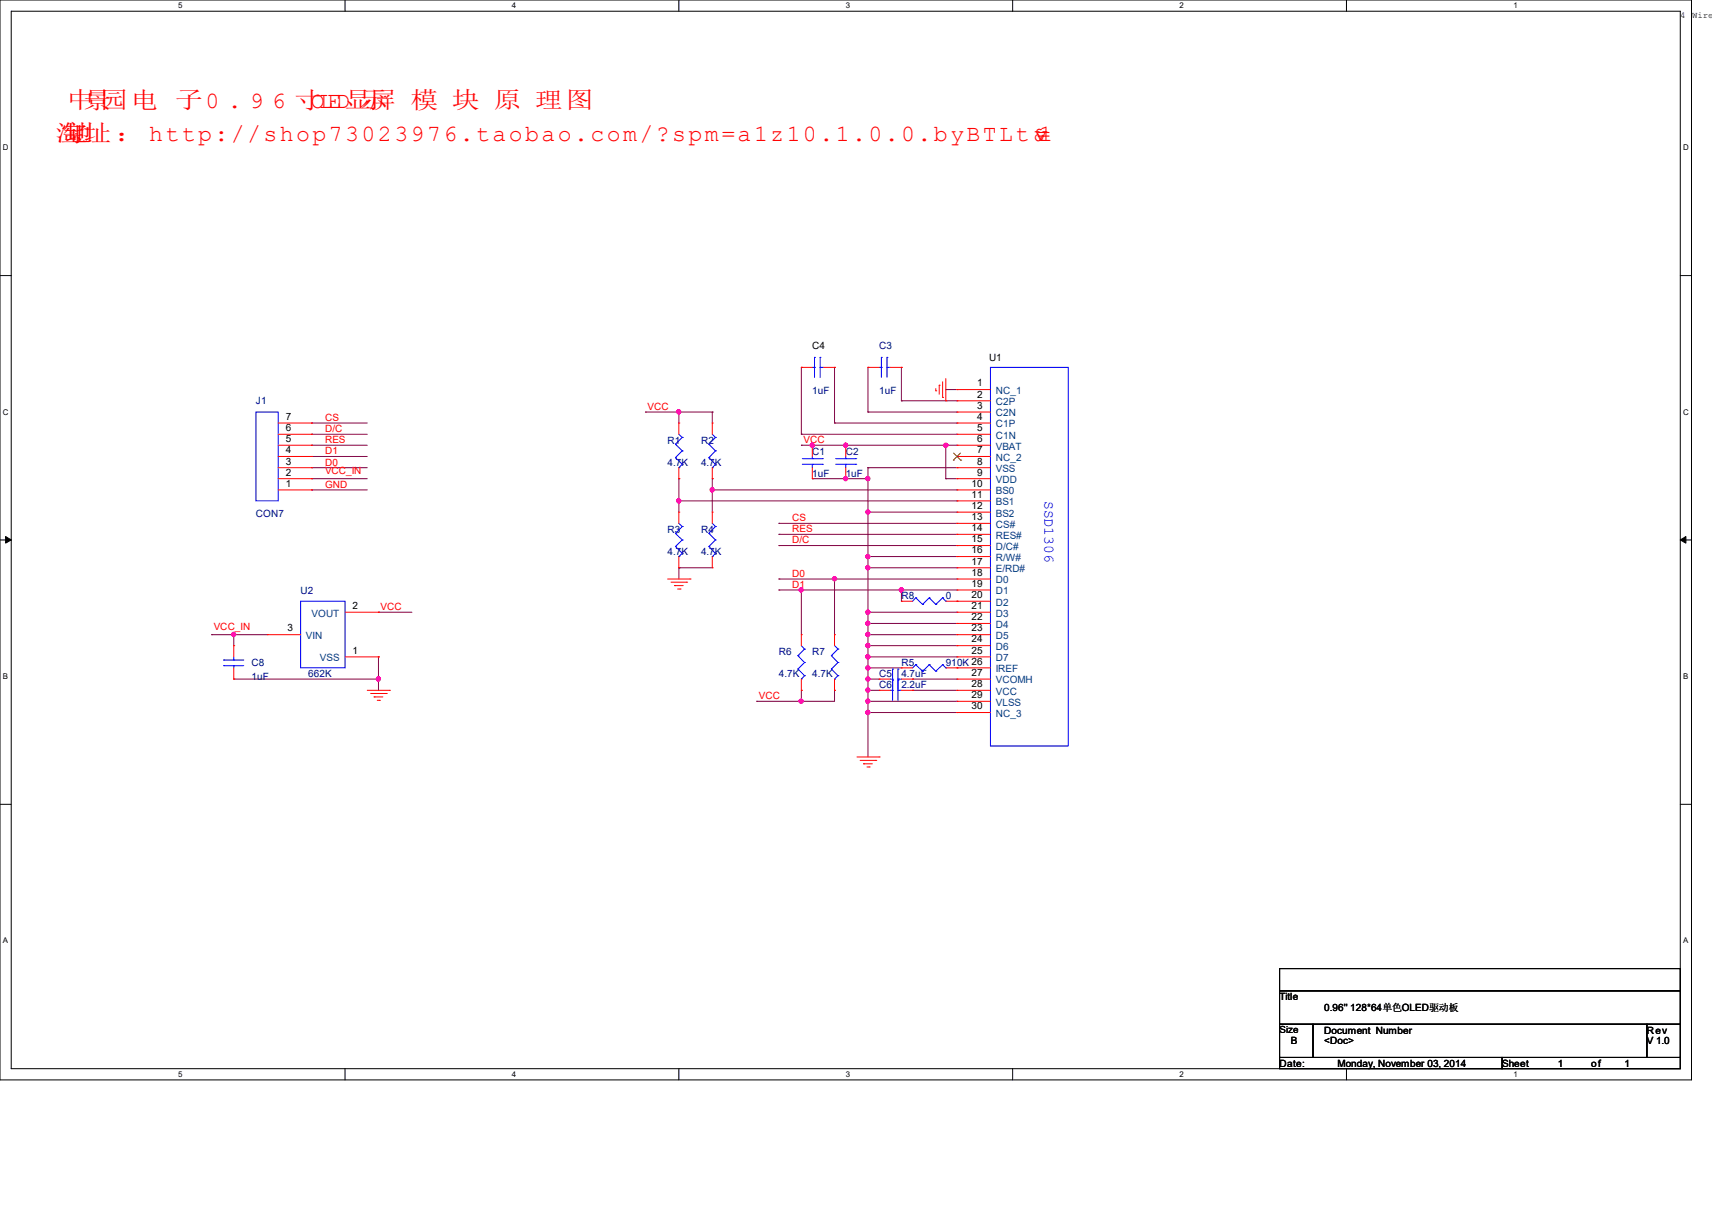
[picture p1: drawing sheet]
<svg xmlns="http://www.w3.org/2000/svg" width="297mm" height="210mm" viewBox="0 0 297 210" stroke-linecap="round" stroke-linejoin="round" font-family="sans-serif">
<path d="M0 0h293.5v187.3h-293.5zM1.9 1.9h289.6v183.4h-289.6z" fill="none" stroke="#000" stroke-width=".17"/>
<g fill="#fff">
<path d="M30.9 .2h.8v1.5h-.8z"/>
<path d="M30.9 185.5h.8v1.6h-.8z"/>
</g>
<path d="M59.9 0v1.9M59.9 185.3v2" fill="none" stroke="#000" stroke-width=".17"/>
<g fill="#fff">
<path d="M88.8 .2h.8v1.5h-.8z"/>
<path d="M88.8 185.5h.8v1.6h-.8z"/>
</g>
<path d="M117.8 0v1.9M117.8 185.3v2" fill="none" stroke="#000" stroke-width=".17"/>
<g fill="#fff">
<path d="M146.7 .2h.8v1.5h-.8z"/>
<path d="M146.7 185.5h.8v1.6h-.8z"/>
</g>
<path d="M175.7 0v1.9M175.7 185.3v2" fill="none" stroke="#000" stroke-width=".17"/>
<g fill="#fff">
<path d="M204.6 .2h.8v1.5h-.8z"/>
<path d="M204.6 185.5h.8v1.6h-.8z"/>
</g>
<path d="M233.6 0v1.9M233.6 185.3v2" fill="none" stroke="#000" stroke-width=".17"/>
<g fill="#fff">
<path d="M262.6 .2h.7v1.5h-.7z"/>
<path d="M262.6 185.5h.7v1.6h-.7z"/>
<path d="M.5 24.8h1v1.6h-1z"/>
<path d="M292 24.8h1v1.6h-1z"/>
<path d="M.5 70.7h1v1.5h-1z"/>
<path d="M292 70.7h1v1.5h-1z"/>
</g>
<path d="M0 47.8h1.9M291.5 47.8h2" fill="none" stroke="#000" stroke-width=".17"/>
<g fill="#fff">
<path d="M.5 116.5h.9v1.6h-.9z"/>
<path d="M292 116.5h.9v1.6h-.9z"/>
</g>
<path d="M0 93.6h1.9M291.5 93.6h2" fill="none" stroke="#000" stroke-width=".17"/>
<path d="M1 93l.9 .6-.9 .6zM291.5 93.6l1-.6v1.2z" fill="#000" stroke="#000" stroke-width=".17"/>
<g fill="#fff">
<path d="M.5 162.4h.9v1.5h-.9z"/>
<path d="M292 162.4h.9v1.5h-.9z"/>
</g>
<path d="M0 139.5h1.9M291.5 139.5h2M222 168h69.5v3.8h-69.5zM222 171.8h69.5v5.8h-69.5zM222 177.6h5.8v5.8h-5.8zM227.8 177.6h57.9v5.8h-57.9zM285.7 177.6h5.8v5.8h-5.8zM222 183.4h38.6v1.9h-38.6zM260.6 183.4h30.9v1.9h-30.9z" fill="none" stroke="#000" stroke-width=".17"/>
<g fill="none" stroke="#800040" stroke-width=".17">
<path d="M54.1 73.4h.1M54.1 75.3h.1M54.1 77.2h.1M54.1 79.2h.1M54.1 73.4h9.6M54.1 75.3h9.6M54.1 77.2h9.6M54.1 79.2h9.6M112 71.5h.1M112 71.5h11.6M117.8 71.5h.1M117.8 71.5v1.9"/>
<path d="M123.6 71.5h.1M123.6 71.5v1.9M139 63.7h.1M139 75.3h.1M139 77.2h.1M139 75.3h27M139 77.2h27M139 63.7v11.6M140.9 77.2h.1M144.8 73.4h.1M144.8 63.7h.1M144.8 73.4h21.2"/>
<path d="M144.8 63.7v9.7M146.7 77.2h.1M150.6 63.7h.1M150.6 71.5h.1M150.6 71.5h15.4M150.6 63.7v7.8M156.4 69.5h.1M156.4 63.7h.1M156.4 69.5h9.6M156.4 63.7v5.8M164.1 67.6h.1M164.1 77.2h.1"/>
<path d="M164.1 67.6h1.9M164.1 77.2v5.8M54.1 81.1h.1M54.1 83h.1M54.1 85h.1M54.1 81.1h9.6M54.1 83h9.6M54.1 85h9.6M117.8 98.5h.1M117.8 83h.1M117.8 86.9h.1M117.8 98.5h5.8"/>
<path d="M117.8 83v5.8M117.8 98.5v1.9M117.8 86.9h48.2M123.6 85h.1M123.6 83h.1M123.6 85h42.4M123.6 83v5.8M135.1 90.8h.1M135.1 92.7h.1M135.1 94.6h.1M135.1 90.8h30.9M135.1 92.7h30.9"/>
<path d="M135.1 94.6h30.9M140.9 83h.1M140.9 83h9.7M146.7 83h.1M150.6 81.1h.1M150.6 98.5h.1M150.6 96.5h.1M150.6 88.8h.1M150.6 83h.1M150.6 81.1h15.4M150.6 98.5h15.4M150.6 81.1v50.2"/>
<path d="M150.6 96.5h15.4M150.6 88.8h15.4M164.1 83h.1M164.1 83h1.9M36.7 110.1h.1M36.7 110.1h9.7M40.6 110.1h.1M40.6 117.8h.1M40.6 110.1v1.9M40.6 117.8h25.1M65.7 113.9h.1M65.7 106.2h.1"/>
<path d="M65.7 117.8h.1M65.7 113.9v5.8M65.7 106.2h5.8M135.1 102.3h.1M135.1 100.4h.1M135.1 102.3h30.9M135.1 100.4h30.9M139 119.7h.1M139 102.3h.1M139 102.3v7.8M139 119.7v1.9M144.8 119.7h.1"/>
<path d="M144.8 100.4h.1M144.8 100.4v9.7M144.8 119.7v1.9h-13.5M150.6 113.9h.1M150.6 112h.1M150.6 110.1h.1M150.6 108.1h.1M150.6 106.2h.1M150.6 119.7h.1M150.6 117.8h.1M150.6 115.8h.1M150.6 110.1h15.4"/>
<path d="M150.6 106.2h15.4M150.6 117.8h1.9M150.6 113.9h15.4M150.6 112h15.4M150.6 108.1h15.4M150.6 119.7h1.9M150.6 115.8h5.8M156.4 102.3h.1M156.4 102.3v2M158.3 119.7h.1M158.3 117.8h.1M158.3 117.8h7.7"/>
<path d="M158.3 119.7h7.7M131.3 121.6h.1M139 121.6h.1M150.6 123.6h.1M150.6 121.6h.1M150.6 121.6h15.4M150.6 123.6h15.4"/>
</g>
<g fill="#f0f" stroke="#f0f" stroke-width=".17">
<circle cx="117.7" cy="71.4" r=".37"/>
<circle cx="139" cy="121.6" r=".37"/>
<circle cx="40.5" cy="110" r=".37"/>
<circle cx="65.6" cy="117.8" r=".37"/>
<circle cx="150.5" cy="123.5" r=".37"/>
<circle cx="150.5" cy="115.8" r=".37"/>
<circle cx="150.5" cy="113.9" r=".37"/>
<circle cx="150.5" cy="112" r=".37"/>
<circle cx="150.5" cy="110" r=".37"/>
<circle cx="150.5" cy="108.1" r=".37"/>
<circle cx="150.5" cy="98.4" r=".37"/>
<circle cx="150.5" cy="106.2" r=".37"/>
<circle cx="150.5" cy="121.6" r=".37"/>
<circle cx="150.5" cy="119.7" r=".37"/>
<circle cx="150.5" cy="117.8" r=".37"/>
<circle cx="150.5" cy="96.5" r=".37"/>
<circle cx="150.5" cy="88.8" r=".37"/>
<circle cx="164.1" cy="77.2" r=".37"/>
<circle cx="146.7" cy="77.2" r=".37"/>
<circle cx="140.9" cy="77.2" r=".37"/>
<circle cx="150.5" cy="83" r=".37"/>
<circle cx="146.7" cy="83" r=".37"/>
<circle cx="123.5" cy="84.9" r=".37"/>
<circle cx="117.7" cy="86.9" r=".37"/>
<circle cx="144.8" cy="100.4" r=".37"/>
<circle cx="156.3" cy="102.3" r=".37"/>
<circle cx="139" cy="102.3" r=".37"/>
</g>
<g fill="none" stroke="#f00" stroke-width=".17">
<path d="M48.3 79.2h5.8M48.3 77.2h5.8M48.3 75.3h5.8M48.3 73.4h5.8M54.1 79.2h.1M54.1 77.2h.1M54.1 75.3h.1M54.1 73.4h.1M117.8 73.4h.1M117.8 73.4v1.9M123.6 73.4h.1M123.6 73.4v1.9"/>
<path d="M139 63.7h.1M139 63.7h1.9M140.9 77.2h.1M140.9 77.2v2M142.9 63.7h1.9M144.8 63.7h.1M146.7 77.2h.1M146.7 77.2v2M150.6 63.7h.1M150.6 63.7h1.9M154.4 63.7h2M156.4 63.7h.1"/>
<path d="M162.3 67.8h.1M162.3 67.4v.4M162.9 66.8h.1M162.9 66.8v1.6M163.5 68.9h.1M163.5 66.2v2.7M164.1 69.5h.1M164.1 65.7v3.8M166 67.6h.1M166 69.5h.1M166 71.5h.1M166 73.4h.1"/>
<path d="M166 75.3h.1M166 77.2h.1M166 79.2h.1M166 79.2h5.8M166 77.2h5.8M166 75.3h5.8M166 73.4h5.8M166 67.6h5.8M166 69.5h5.8M166 71.5h5.8M48.3 85h5.8M48.3 83h5.8"/>
<path d="M48.3 81.1h5.8M54.1 85h.1M54.1 83h.1M54.1 81.1h.1M117.8 88.8h.1M117.8 98.5h.1M117.8 83h.1M117.8 81.1v1.9M117.8 88.8v2M117.8 96.5v2M123.6 88.8h.1M123.6 98.5h.1"/>
<path d="M123.6 83h.1M123.6 81.1v1.9M123.6 88.8v2M123.6 96.5v2M140.9 83h.1M140.9 81.1v1.9M146.7 83h.1M146.7 81.1v1.9M166 81.1h.1M166 83h.1M166 85h.1M166 86.9h.1"/>
<path d="M166 88.8h.1M166 90.8h.1M166 92.7h.1M166 94.6h.1M166 96.5h.1M166 98.5h.1M166 85h5.8M166 83h5.8M166 81.1h5.8M166 86.9h5.8M166 88.8h5.8M166 90.8h5.8"/>
<path d="M166 92.7h5.8M166 94.6h5.8M166 96.5h5.8M166 98.5h5.8M40.6 117.8h.1M40.6 112h.1M40.6 112v1.9M40.6 115.8v2M46.4 110.1h.1M46.4 110.1h5.8M59.9 113.9h5.8M59.9 106.2h5.8"/>
<path d="M63.7 119.7h3.9M65.7 113.9h.1M65.7 106.2h.1M67.6 119.7h.1M115.8 100.4h3.9M116.4 101h2.7M117 101.6h.1M117 101.6h1.5M117.6 102.2h.4M118 102.2h.1M119.1 101h.1M119.7 100.4h.1"/>
<path d="M139 110.1h.1M139 119.7h.1M139 110.1v1.9M139 117.8v1.9M144.8 110.1h.1M144.8 119.7h.1M144.8 110.1v1.9M144.8 117.8v1.9M152.5 117.8h.1M152.5 119.7h.1M152.5 119.7h1.9M152.5 117.8h1.9"/>
<path d="M156.4 104.3h.1M156.4 115.8h.1M156.4 119.7h1.9M156.4 117.8h1.9M156.4 104.3h1.9M156.4 115.8h1.9M158.3 117.8h.1M158.3 119.7h.1M164.1 104.3h7.7M164.1 115.8h7.7M166 104.3h.1M166 100.4h.1"/>
<path d="M166 102.3h.1M166 106.2h.1M166 108.1h.1M166 110.1h.1M166 112h.1M166 113.9h.1M166 115.8h.1M166 117.8h.1M166 119.7h.1M166 119.7h5.8M166 100.4h5.8M166 117.8h5.8"/>
<path d="M166 113.9h5.8M166 106.2h5.8M166 110.1h5.8M166 102.3h5.8M166 108.1h5.8M166 112h5.8M64.3 120.3h2.7M64.9 120.9h.1M64.9 120.9h1.5M65.4 121.5h.4M65.8 121.5h.1M67 120.3h.1"/>
<path d="M148.7 131.3h3.8M149.2 131.9h2.7M149.8 132.5h.1M149.8 132.5h1.5M150.4 133h.4M150.8 133h.1M151.9 131.9h.1M152.5 131.3h.1M166 121.6h.1M166 123.6h.1M166 121.6h5.8M166 123.6h5.8"/>
</g>
<g fill="none" stroke="#00f" stroke-width=".17">
<path d="M44.4 71.5h3.9v15.4h-3.9zM117.2 77h.1M117.2 79.4h.1M117.2 77l1.2 1.2M117.2 79.4l1.2 1.1M117.8 75.3l.6 .6M118.4 75.9h.1M118.4 78.2h.1M118.4 75.9l-1.2 1.1M118.4 78.2l-1.2 1.2M123 77h.1M123 79.4h.1"/>
<path d="M123 77l1.1 1.2M123 79.4l1.1 1.1M123.6 75.3l.5 .6M124.1 75.9h.1M124.1 78.2h.1M124.1 75.9l-1.1 1.1M124.1 78.2l-1.1 1.2M139.2 79.5h3.5M140.9 79.5h.1M140.9 63.7h.4M140.9 79.2v.3M141.3 63.7h.1"/>
<path d="M141.3 62h.1M141.3 62v3.4M142.3 62h.1M142.3 63.7h.1M142.3 63.7h.6M142.3 62v3.4M142.7 79.5h.1M145 79.5h3.5M146.7 79.5h.1M146.7 79.2v.3M148.5 79.5h.1M152.5 63.7h.4"/>
<path d="M152.9 63.7h.1M152.9 62h.1M152.9 62v3.4M153.9 62h.1M153.9 63.7h.1M153.9 63.7h.5M153.9 62v3.4M171.8 63.7h13.5v65.7h-13.5zM117.2 92.5h.1M117.2 94.8h.1M117.2 92.5l1.2 1.1M117.2 94.8l1.2 1.2"/>
<path d="M117.8 96.5h.1M117.8 81.1h.1M117.8 90.8l.6 .5M118.4 91.3h.1M118.4 93.6h.1M118.4 96h.1M118.4 80.5h.1M118.4 91.3l-1.2 1.2M118.4 93.6l-1.2 1.2M118.4 96l-.6 .5M118.4 80.5l-.6 .6M123 92.5h.1"/>
<path d="M123 94.8h.1M123 92.5l1.1 1.1M123 94.8l1.1 1.2M123.6 96.5h.1M123.6 81.1h.1M123.6 90.8l.5 .5M124.1 91.3h.1M124.1 93.6h.1M124.1 96h.1M124.1 80.5h.1M124.1 91.3l-1.1 1.2M124.1 93.6l-1.1 1.2"/>
<path d="M124.1 96l-.5 .5M124.1 80.5l-.5 .6M139.2 80.5h3.5M140.9 80.5h.1M140.9 80.5v.6M142.7 80.5h.1M145 80.5h3.5M146.7 80.5h.1M146.7 80.5v.6M148.5 80.5h.1M38.8 114.5h.1M38.8 115.4h.1"/>
<path d="M38.8 114.5h3.5M38.8 115.4h3.5M40.6 115.4h.1M40.6 114.5h.1M40.6 113.9v.6M40.6 115.4v.4M52.2 104.3h7.7v11.5h-7.7zM138.4 113.7h.1M138.4 116h.1M138.4 113.7l1.2 1.2M138.4 116l1.2 1.2M139 117.8h.1"/>
<path d="M139 112l.6 .6M139.6 112.6h.1M139.6 114.9h.1M139.6 117.2h.1M139.6 112.6l-1.2 1.1M139.6 114.9l-1.2 1.1M139.6 117.2l-.6 .6M144.2 113.7h.1M144.2 116h.1M144.2 113.7l1.2 1.2M144.2 116l1.2 1.2M144.8 117.8h.1"/>
<path d="M144.8 112l.6 .6M145.4 112.6h.1M145.4 114.9h.1M145.4 117.2h.1M145.4 112.6l-1.2 1.1M145.4 114.9l-1.2 1.1M145.4 117.2l-.6 .6M154.4 117.8h.5M154.4 119.7h.5M154.9 117.8h.1M154.9 116h.1M154.9 119.7h.1"/>
<path d="M154.9 118h.1M154.9 116v5.5M155.8 116h.1M155.8 117.8h.1M155.8 118h.1M155.8 119.7h.1M155.8 117.8h.6M155.8 116v5.5M155.8 119.7h.6M158.9 103.7h.1M158.9 115.3h.1M158.9 103.7l-.6 .6"/>
<path d="M158.9 103.7l1.2 1.1M158.9 115.3l-.6 .5M158.9 115.3l1.2 1.1M160.1 104.8h.1M160.1 116.4h.1M161.2 103.7h.1M161.2 115.3h.1M161.2 103.7l-1.1 1.1M161.2 103.7l1.1 1.1M161.2 115.3l-1.1 1.1M161.2 115.3l1.1 1.1M162.3 104.8h.1"/>
<path d="M162.3 116.4h.1M163.5 103.7h.1M163.5 115.3h.1M163.5 103.7l-1.2 1.1M163.5 103.7l.6 .6M163.5 115.3l-1.2 1.1M163.5 115.3l.6 .5M164.1 104.3h.1M164.1 115.8h.1"/>
</g>
<path d="M165.4 79.8h.1M165.4 78.6l1.3 1.2M166.6 78.6l-1.2 1.2M166.7 79.8h.1" fill="none" stroke="#804000" stroke-width=".17"/>
<g font-size="4" fill="#f00">
<text x="11.6" y="18.7">中 园电</text>
<text x="14.5" y="18.7">景</text>
<text x="30.4" y="18.7">子0 . 9 6 寸</text>
<text x="53.9" y="18.7">OLED显屏 模 块 原 理图</text>
<text x="62.6" y="18.7">示</text>
<text x="9.7" y="24.5">淘</text>
<text x="10.4" y="24.5">宝</text>
<text x="11.2" y="24.5">地址 ： http://shop73023976.taobao.com/?spm=a1z10.1.0.0.byBTLt&amp;=</text>
<text x="179.4" y="24.5">v1</text>
</g>
<text font-size="2.5" fill="#00f" x="181.2" y="86.9" transform="rotate(90 181.2 86.9)">SSD1306</text>
<g font-size="1.7">
<text x="140.9" y="60.5">C4</text>
<text x="171.6" y="62.6">U1</text>
<text x="169.5" y="67">1</text>
<text x="169.5" y="69">2</text>
<text x="169.5" y="70.9">3</text>
<text x="49.6" y="76.7">5</text>
<text x="49.6" y="74.8">6</text>
<text x="49.6" y="72.8">7</text>
<text x="169.5" y="72.8">4</text>
<text x="169.5" y="74.8">5</text>
<text x="169.5" y="76.7">6</text>
<text x="49.6" y="82.5">2</text>
<text x="49.6" y="80.6">3</text>
<text x="49.6" y="78.6">4</text>
<text x="169.5" y="78.6">7</text>
<text x="169.5" y="80.6">8</text>
<text x="169.5" y="82.5">9</text>
<text x="49.6" y="84.4">1</text>
<text x="168.6" y="84.4">10</text>
<text x="168.6" y="86.3">11</text>
<text x="168.6" y="88.3">12</text>
<text x="168.6" y="90.2">13</text>
<text x="168.6" y="92.1">14</text>
<text x="168.6" y="94.1">15</text>
<text x="168.6" y="96">16</text>
<text x="168.6" y="97.9">17</text>
<text x="168.6" y="99.9">18</text>
<text x="168.6" y="101.8">19</text>
<text x="61.2" y="105.6">2</text>
<text x="168.6" y="103.7">20</text>
<text x="168.6" y="105.6">21</text>
<text x="168.6" y="107.6">22</text>
<text x="49.9" y="109.5">3</text>
<text x="61.2" y="113.4">1</text>
<text x="168.6" y="109.5">23</text>
<text x="168.6" y="111.4">24</text>
<text x="168.6" y="113.4">25</text>
<text x="168.6" y="117.2">27</text>
<text x="168.6" y="119.2">28</text>
<text x="168.6" y="121.1">29</text>
<text x="168.6" y="123">30</text>
<text x="222" y="173.4">Title</text>
<text x="222" y="179.2">Size</text>
<text x="229.7" y="175.3">0.96'' 128*64单色OLED驱动板</text>
<text x="229.7" y="179.2">Document Number</text>
<text x="285.7" y="179.2">Rev</text>
<text x="222" y="185">Date:</text>
<text x="223.9" y="181.1">B</text>
<text x="229.7" y="181.1">&lt;Doc&gt;</text>
<text x="232.1" y="185">Monday, November 03, 2014</text>
<text x="260.6" y="185">Sheet</text>
<text x="270.2" y="185">1</text>
<text x="276.1" y="185">of</text>
<text x="281.8" y="185">1</text>
<text x="285.7" y="181.1">V 1.0</text>
</g>
<g font-size="1.7" fill="#000080">
<text x="152.5" y="60.5">C3</text>
<text x="44.4" y="70.1">J1</text>
<text x="140.9" y="68.4">1uF</text>
<text x="152.5" y="68.4">1uF</text>
<text x="115.8" y="76.9">R1</text>
<text x="121.6" y="76.9">R2</text>
<text x="115.8" y="80.8">4.7K</text>
<text x="121.6" y="80.8">4.7K</text>
<text x="140.9" y="78.8">C1</text>
<text x="140.9" y="82.7">1uF</text>
<text x="146.7" y="78.8">C2</text>
<text x="146.7" y="82.7">1uF</text>
<text x="44.4" y="89.7">CON7</text>
<text x="115.8" y="92.4">R3</text>
<text x="121.6" y="92.4">R4</text>
<text x="115.8" y="96.2">4.7K</text>
<text x="121.6" y="96.2">4.7K</text>
<text x="52.2" y="103">U2</text>
<text x="156.4" y="103.9">R8</text>
<text x="164.1" y="103.9">0</text>
<text x="135.1" y="113.6">R6</text>
<text x="140.9" y="113.6">R7</text>
<text x="43.6" y="115.5">C8</text>
<text x="43.6" y="117.9">1uF</text>
<text x="53.5" y="117.4">662K</text>
<text x="135.1" y="117.4">4.7K</text>
<text x="140.9" y="117.4">4.7K</text>
<text x="152.5" y="117.4">C5</text>
<text x="152.5" y="119.4">C6</text>
<text x="156.4" y="117.4">4.7uF</text>
<text x="156.4" y="119.4">2.2uF</text>
<text x="156.4" y="115.5">R5</text>
<text x="164.1" y="115.5">910K 26</text>
</g>
<g font-size="1.7" fill="#f00">
<text x="112.3" y="71.1">VCC</text>
<text x="56.4" y="73">CS</text>
<text x="56.4" y="74.9">D/C</text>
<text x="56.4" y="76.8">RES</text>
<text x="139.4" y="76.8">VCC</text>
<text x="56.4" y="78.8">D1</text>
<text x="56.4" y="80.7">D0</text>
<text x="56.4" y="82.2">VCC_IN</text>
<text x="56.4" y="84.6">GND</text>
<text x="137.5" y="90.4">CS</text>
<text x="137.5" y="92.3">RES</text>
<text x="137.5" y="94.2">D/C</text>
<text x="137.5" y="101.9">D1</text>
<text x="137.5" y="100">D0</text>
<text x="66" y="105.8">VCC</text>
<text x="37.1" y="109.3">VCC_IN</text>
<text x="131.7" y="121.2">VCC</text>
</g>
<g font-size="1.7" fill="#004080">
<text x="172.8" y="68.3">NC_1</text>
<text x="172.8" y="70.3">C2P</text>
<text x="172.8" y="72.2">C2N</text>
<text x="172.8" y="74.1">C1P</text>
<text x="172.8" y="76.1">C1N</text>
<text x="172.8" y="78">VBAT</text>
<text x="172.8" y="79.9">NC_2</text>
<text x="172.8" y="81.9">VSS</text>
<text x="172.8" y="83.8">VDD</text>
<text x="172.8" y="85.7">BS0</text>
<text x="172.8" y="87.6">BS1</text>
<text x="172.8" y="89.6">BS2</text>
<text x="172.8" y="91.5">CS#</text>
<text x="172.8" y="93.4">RES#</text>
<text x="172.8" y="95.4">D/C#</text>
<text x="172.8" y="97.3">R/W#</text>
<text x="172.8" y="99.2">E/RD#</text>
<text x="172.8" y="101.2">D0</text>
<text x="54.1" y="106.9">VOUT</text>
<text x="172.8" y="103.1">D1</text>
<text x="172.8" y="105">D2</text>
<text x="172.8" y="106.9">D3</text>
<text x="53.1" y="110.8">VIN</text>
<text x="172.8" y="108.9">D4</text>
<text x="172.8" y="110.8">D5</text>
<text x="172.8" y="112.7">D6</text>
<text x="55.5" y="114.7">VSS</text>
<text x="172.8" y="114.7">D7</text>
<text x="172.8" y="116.6">IREF</text>
<text x="172.8" y="118.5">VCOMH</text>
<text x="172.8" y="120.5">VCC</text>
<text x="172.8" y="122.4">VLSS</text>
<text x="172.8" y="124.3">NC_3</text>
</g>
<g font-size="1.6">
<text x="291.5" y="3.2">4</text>
<text x="293.5" y="3.2">Wire</text>
</g>
<g font-size="1.4">
<text x="30.9" y="1.4">5</text>
<text x="88.8" y="1.4">4</text>
<text x="146.7" y="1.4">3</text>
<text x="204.6" y="1.4">2</text>
<text x="262.6" y="1.4">1</text>
<text x=".5" y="26.1">D</text>
<text x="292" y="26.1">D</text>
<text x=".5" y="71.9">C</text>
<text x="292" y="71.9">C</text>
<text x=".5" y="117.8">B</text>
<text x="292" y="117.8">B</text>
<text x=".5" y="163.6">A</text>
<text x="292" y="163.6">A</text>
<text x="30.9" y="186.8">5</text>
<text x="88.8" y="186.8">4</text>
<text x="146.7" y="186.8">3</text>
<text x="204.6" y="186.8">2</text>
<text x="262.6" y="186.8">1</text>
</g>
</svg>
